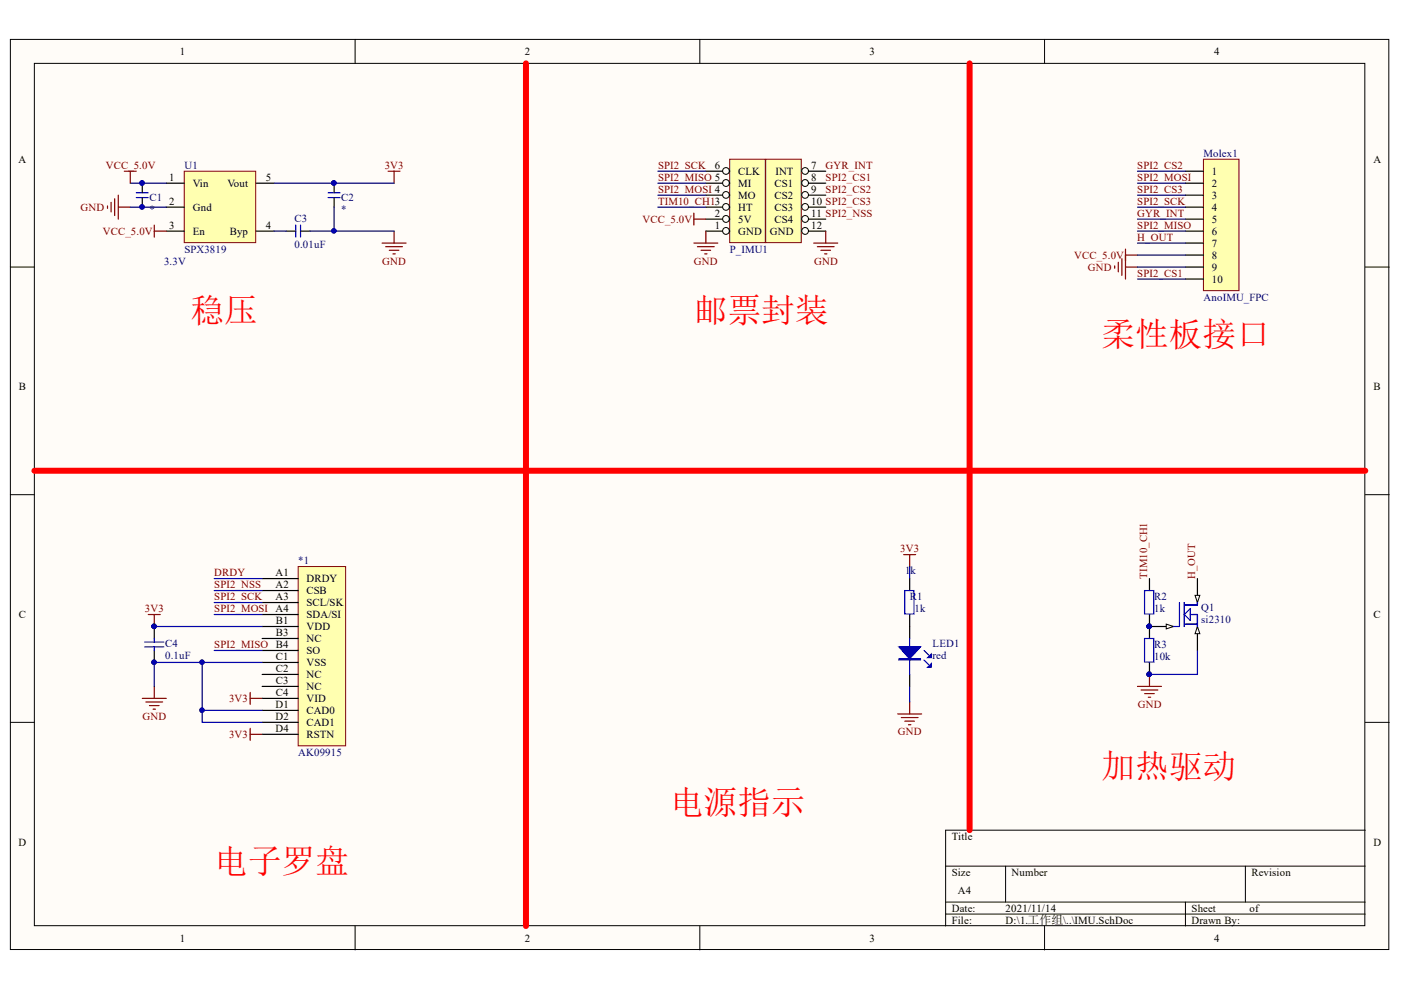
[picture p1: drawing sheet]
<svg xmlns="http://www.w3.org/2000/svg" width="297mm" height="210mm" viewBox="0 0 297 210" stroke-linecap="round" stroke-linejoin="round" font-family="sans-serif">
<g fill="#fffcf8" stroke="#000" stroke-width=".21">
<path d="M2.2 8.4h292.3v192.9h-292.3z"/>
<path d="M7.3 13.4h282.1v182.9h-282.1z"/>
</g>
<g fill="none" stroke="#000" stroke-width=".21">
<path d="M75.3 8.4v5M148.4 8.4v5M221.5 8.4v5M2.2 56.6h5.1M289.5 56.6h5.1M2.2 104.9h5.1M289.5 104.9h5.1M2.2 153.2h5.1M289.5 153.2h5.1M289.5 176h-89v20.3M75.3 196.3v5.1M148.4 196.3v5.1"/>
<path d="M200.5 183.6h89M200.5 191.3h89M200.5 193.8h89M213.2 183.6v7.7M221.5 196.3v5.1M251.3 191.3v5M264 183.6v7.7"/>
</g>
<path d="M236.3 56.4v.5M237.1 55.6v2M237.9 54.8v3.6M238.6 54.1v5.1M238.6 56.6h2.6" fill="none" stroke="#800000" stroke-width=".25"/>
<path d="M255.2 33.8h7.5v27.8h-7.5z" fill="#ffffb0" stroke="#800000" stroke-width=".21"/>
<path d="M251.3 36.3h3.9M251.3 38.8h3.9M251.3 46.5h3.9M251.3 49h3.9M251.3 51.5h3.9M251.3 54.1h3.9M251.3 56.6h3.9M251.3 59.2h3.9M251.3 41.4h3.9M251.3 43.9h3.9" fill="none" stroke="#000" stroke-width=".25"/>
<path d="M154.7 33.8h7.6v17.6h-7.6z" fill="#ffffb0" stroke="#800000" stroke-width=".21"/>
<path d="M149.6 41.4h5.1" fill="none" stroke="#000" stroke-width=".25"/>
<circle cx="153.9" cy="41.3" r=".71" fill="#fffcf8" stroke="#000" stroke-width=".21"/>
<path d="M149.6 46.5h5.1" fill="none" stroke="#000" stroke-width=".25"/>
<circle cx="153.9" cy="46.4" r=".72" fill="#fffcf8" stroke="#000" stroke-width=".21"/>
<path d="M149.6 49h5.1" fill="none" stroke="#000" stroke-width=".25"/>
<circle cx="153.9" cy="49" r=".72" fill="#fffcf8" stroke="#000" stroke-width=".21"/>
<path d="M162.3 33.8h7.6v17.6h-7.6z" fill="#ffffb0" stroke="#800000" stroke-width=".21"/>
<path d="M170 38.8h5.1" fill="none" stroke="#000" stroke-width=".25"/>
<circle cx="170.7" cy="38.8" r=".72" fill="#fffcf8" stroke="#000" stroke-width=".21"/>
<path d="M170 36.3h5.1" fill="none" stroke="#000" stroke-width=".25"/>
<circle cx="170.7" cy="36.2" r=".71" fill="#fffcf8" stroke="#000" stroke-width=".21"/>
<path d="M149.6 36.3h5.1" fill="none" stroke="#000" stroke-width=".25"/>
<circle cx="153.9" cy="36.2" r=".71" fill="#fffcf8" stroke="#000" stroke-width=".21"/>
<path d="M149.6 38.8h5.1" fill="none" stroke="#000" stroke-width=".25"/>
<circle cx="153.9" cy="38.8" r=".72" fill="#fffcf8" stroke="#000" stroke-width=".21"/>
<path d="M149.6 43.9h5.1" fill="none" stroke="#000" stroke-width=".25"/>
<circle cx="153.9" cy="43.9" r=".71" fill="#fffcf8" stroke="#000" stroke-width=".21"/>
<path d="M170 43.9h5.1" fill="none" stroke="#000" stroke-width=".25"/>
<circle cx="170.7" cy="43.9" r=".71" fill="#fffcf8" stroke="#000" stroke-width=".21"/>
<path d="M170 41.4h5.1" fill="none" stroke="#000" stroke-width=".25"/>
<circle cx="170.7" cy="41.3" r=".71" fill="#fffcf8" stroke="#000" stroke-width=".21"/>
<path d="M170 49h5.1" fill="none" stroke="#000" stroke-width=".25"/>
<circle cx="170.7" cy="49" r=".72" fill="#fffcf8" stroke="#000" stroke-width=".21"/>
<path d="M170 46.5h5.1" fill="none" stroke="#000" stroke-width=".25"/>
<circle cx="170.7" cy="46.4" r=".72" fill="#fffcf8" stroke="#000" stroke-width=".21"/>
<path d="M147.1 51.5h5.1M147.1 45.2v2.5M147.1 46.5h2.5M147.9 52.3h3.5M148.6 53.1h2.1M149.4 53.8h.5M149.6 49v2.5M172.5 51.5h5.1M173.3 52.3h3.6M174.1 53.1h2M174.8 53.8h.5M175.1 49v2.5" fill="none" stroke="#800000" stroke-width=".25"/>
<path d="M243.7 132.8h5.1" fill="none" stroke="#000" stroke-width=".25"/>
<path d="M247.3 132.3l1.5 .5-1.5 .5z" fill="#fffcf8"/>
<path d="M247.3 132.3l1.5 .5-1.5 .5z" fill="none" stroke="#000" stroke-width=".21"/>
<circle cx="243.6" cy="132.8" r=".47" fill="#000080" stroke="#000080" stroke-width=".21"/>
<path d="M253.9 122.7v5.1" fill="none" stroke="#000" stroke-width=".25"/>
<path d="M253.4 126.2h1l-.5 1.6z" fill="#fffcf8"/>
<path d="M253.4 126.2h1l-.5 1.6z" fill="none" stroke="#000" stroke-width=".21"/>
<path d="M253.9 132.8v5.1" fill="none" stroke="#000" stroke-width=".25"/>
<path d="M253.9 132.8l.5 1.6h-1z" fill="#fffcf8"/>
<path d="M253.9 132.8l.5 1.6h-1z" fill="none" stroke="#000" stroke-width=".21"/>
<path d="M191.8 125.2h2v5h-2zM192.9 135.4v7.6M195.9 139.9l1 1.1M195.9 137.9l1 1M242.7 125.2h1.9v5h-1.9zM242.7 135.4h1.9v5h-1.9zM250.1 127.8v5h-1.3M251.1 127.8v5M251.1 132.3h2.8M251.1 130.3l1.3-1.3v2.6zM252.4 130.3h1.5v2.5M253.9 127.8v.5h-2.8" fill="none" stroke="#00f" stroke-width=".25"/>
<g fill="#000080" stroke="#000080" stroke-width=".21">
<circle cx="243.6" cy="132.8" r=".47"/>
<circle cx="243.6" cy="143" r=".47"/>
</g>
<path d="M241.2 145.5h5.1M241.9 146.3h3.6M242.7 147.1h2M243.5 147.8h.5M243.7 143v2.5" fill="none" stroke="#800000" stroke-width=".25"/>
<path d="M192.9 122.7v2.5M192.9 130.3v5.1M243.7 122.7v2.5M243.7 130.3v5.1M192.9 143v2.5M243.7 140.5v2.5" fill="none" stroke="#000" stroke-width=".25"/>
<path d="M190.6 137.2h4.6l-2.3 2.5z" fill="#00f"/>
<path d="M190.6 137.2h4.6l-2.3 2.5zM190.6 139.7h4.6v.2h-4.6zM190.6 139.8h4.6" fill="none" stroke="#00f" stroke-width=".25"/>
<path d="M196.7 141.5l.7-.8v.8z" fill="#00f"/>
<path d="M196.7 141.5l.7-.8v.8z" fill="none" stroke="#00f" stroke-width=".25"/>
<path d="M196.7 139.4l.7-.7v.7z" fill="#00f"/>
<path d="M69.6 40.9h2.5M69.6 41.9h2.5M196.7 139.4l.7-.7v.7z" fill="none" stroke="#00f" stroke-width=".25"/>
<path d="M82.3 36.3h2.5M83.6 36.3v2.5M238.6 52.8v2.6M238.6 54.1h2.6M190.3 151.4h5.1M191.1 152.1h3.5M191.8 152.9h2.1M192.6 153.7h.5M192.9 148.8v2.6" fill="none" stroke="#800000" stroke-width=".25"/>
<path d="M70.8 38.8v2.1M70.8 41.9v2" fill="none" stroke="#000" stroke-width=".25"/>
<circle cx="70.8" cy="38.8" r=".47" fill="#000080" stroke="#000080" stroke-width=".21"/>
<path d="M39.1 36.3h15.1v15.1h-15.1z" fill="#ffffb0" stroke="#800000" stroke-width=".21"/>
<path d="M30.2 38.8v2.1M35.2 38.8h3.9M54.3 38.8h3.8M30.2 41.9v2M35.2 43.9h3.9M35.2 49h3.9M54.3 49h3.8M60.7 49h2M63.7 49h2.1" fill="none" stroke="#000" stroke-width=".25"/>
<path d="M28.9 40.9h2.5M28.9 41.9h2.5M62.7 47.7v2.6M63.7 47.7v2.6" fill="none" stroke="#00f" stroke-width=".25"/>
<g fill="none" stroke="#800000" stroke-width=".25">
<path d="M26.4 36.3h2.5M27.6 36.3v2.5M22.8 43.7v.5M23.6 42.9v2M24.3 42.1v3.6M25.1 41.4v5.1M25.1 43.9h2.5M32.7 47.7v2.6M32.7 49h2.5M81 51.5h5.1M81.8 52.3h3.5M82.5 53.1h2.1"/>
<path d="M83.3 53.8h.5M83.6 49v2.5M191.6 117.6h2.5M192.9 117.6v2.5"/>
</g>
<g fill="#000080" stroke="#000080" stroke-width=".21">
<circle cx="30.1" cy="38.8" r=".46"/>
<circle cx="30.1" cy="43.9" r=".46"/>
<circle cx="243.6" cy="143" r=".47"/>
<circle cx="70.8" cy="38.8" r=".47"/>
<circle cx="70.8" cy="49" r=".46"/>
</g>
<g fill="none" stroke="#000080" stroke-width=".25">
<path d="M27.6 38.8h7.6M58.1 38.8h25.5M139.5 36.3h10.1M139.5 38.8h10.1M241.2 36.3h10.1M241.2 38.8h10.1M27.6 43.9h7.6M58.1 49h2.6M65.8 49h17.8M70.8 43.9v5.1M139.5 41.4h10.1M139.5 43.9h10.1"/>
<path d="M241.2 41.4h10.1M241.2 43.9h10.1M241.2 46.5h10.1M241.2 49h10.1M241.2 51.5h10.1M241.2 54.1h10.1M241.2 56.6h10.1M241.2 59.2h10.1M192.9 120.1v2.6M253.9 137.9v5.1h-10.2M192.9 145.5v3.3"/>
</g>
<path d="M111.5 13.4v182.9M205.6 13.4v162.6M7.3 99.8h282.2" fill="none" stroke="#f00" stroke-width="1.3"/>
<path d="M63.2 120.1h10.1v38h-10.1z" fill="#ffffb0" stroke="#800000" stroke-width=".21"/>
<g fill="none" stroke="#000" stroke-width=".25">
<path d="M32.7 132.8v2.6M32.7 137.9v2.6M55.6 122.7h7.6M55.6 125.2h7.6M55.6 127.8h7.6M55.6 130.3h7.6M55.6 132.8h7.6M55.6 135.4h7.6M55.6 137.9h7.6M55.6 140.5h7.6M55.6 143h7.6M55.6 145.5h7.6"/>
<path d="M55.6 148.1h7.6M55.6 150.6h7.6M55.6 153.2h7.6M55.6 155.7h7.6"/>
</g>
<g fill="#000080" stroke="#000080" stroke-width=".21">
<circle cx="32.6" cy="132.8" r=".46"/>
<circle cx="32.7" cy="140.4" r=".46"/>
<circle cx="42.8" cy="140.4" r=".46"/>
<circle cx="42.8" cy="150.6" r=".46"/>
</g>
<path d="M30.7 137.2h4M30.7 136.1h4M32.7 135.4v.7M32.7 137.2v.7" fill="none" stroke="#00f" stroke-width=".25"/>
<path d="M31.4 130.3h2.6M32.7 130.3v2.5M30.2 148.1h5M30.9 148.8h3.6M31.7 149.6h2M32.5 150.4h.5M32.7 145.5v2.6M53 148.1h2.6M53 146.8v2.5M53 154.4v2.6M53 155.7h2.6" fill="none" stroke="#800000" stroke-width=".25"/>
<path d="M32.7 132.8h22.9M45.4 122.7h10.2M45.4 125.2h10.2M45.4 127.8h10.2M45.4 130.3h10.2M45.4 137.9h10.2M42.9 140.5v10.1h12.7M42.9 150.6v2.6h12.7M55.6 140.5h-22.9v5" fill="none" stroke="#000080" stroke-width=".25"/>
<g font-size="7.1" fill="#f00">
<text x="40.4" y="68.3">稳压</text>
<text x="147.1" y="68.3">邮票封装</text>
<text x="233.5" y="73.4">柔性板接口</text>
<text x="233.5" y="164.9">加热驱动</text>
<text x="142.1" y="172.5">电源指示</text>
<text x="45.4" y="185.2">电子罗盘</text>
</g>
<g font-size="2.3">
<text x="38.2" y="11.7">1</text>
<text x="111.3" y="11.7">2</text>
<text x="184.4" y="11.7">3</text>
<text x="257.5" y="11.7">4</text>
<text x="3.9" y="34.5">A</text>
<text x="151.5" y="35.8">6</text>
<text x="172" y="35.8">7</text>
<text x="291.2" y="34.5">A</text>
<text x="35.9" y="38.3">1</text>
<text x="40.9" y="39.6">Vin</text>
<text x="48.2" y="39.6">Vout</text>
<text x="56.3" y="38.3">5</text>
<text x="156.5" y="37">CLK</text>
<text x="156.5" y="39.6">MI</text>
<text x="164.2" y="39.6">CS1</text>
<text x="164.4" y="37">INT</text>
<text x="172" y="38.3">8</text>
<text x="172" y="40.8">9</text>
<text x="257" y="37">1</text>
<text x="257" y="39.6">2</text>
<text x="35.9" y="43.5">2</text>
<text x="40.9" y="44.7">Gnd</text>
<text x="151.5" y="46">2</text>
<text x="156.5" y="42.1">MO</text>
<text x="156.5" y="47.3">5V</text>
<text x="156.5" y="44.7">HT</text>
<text x="164.2" y="44.7">CS3</text>
<text x="164.2" y="42.1">CS2</text>
<text x="164.2" y="47.3">CS4</text>
<text x="172" y="43.5">10 SPI2_CS3</text>
<text x="172" y="46">11 SPI2_NSS</text>
<text x="257" y="47.3">5</text>
<text x="257" y="42.1">3</text>
<text x="257" y="44.7">4</text>
<text x="35.9" y="48.5">3</text>
<text x="40.9" y="49.8">En</text>
<text x="48.7" y="49.8">Byp</text>
<text x="56.3" y="48.5">4</text>
<text x="151.5" y="48.5">1</text>
<text x="156.5" y="49.8">GND</text>
<text x="163.2" y="49.8">GND</text>
<text x="172" y="48.5">12</text>
<text x="257" y="49.8">6</text>
<text x="257" y="52.3">7</text>
<text x="257" y="54.9">8</text>
<text x="257" y="57.4">9</text>
<text x="257" y="60">10</text>
<text x="4" y="82.8">B</text>
<text x="291.2" y="82.8">B</text>
<text x="58.4" y="122.2">A1</text>
<text x="58.4" y="124.7">A2</text>
<text x="65" y="123.5">DRDY</text>
<text x="65" y="126">CSB</text>
<text x="4" y="131.1">C</text>
<text x="58.4" y="127.3">A3</text>
<text x="65" y="128.5">SCL/SK</text>
<text x="65" y="131.1">SDA/SI</text>
<text x="291.2" y="131.1">C</text>
<text x="58.5" y="132.3">B1</text>
<text x="58.5" y="134.9">B3</text>
<text x="58.5" y="137.4">B4</text>
<text x="65" y="133.6">VDD</text>
<text x="65" y="136.1">NC</text>
<text x="58.5" y="139.9">C1</text>
<text x="58.5" y="142.5">C2</text>
<text x="65" y="138.7">SO</text>
<text x="65" y="141.2">VSS</text>
<text x="65" y="143.8">NC</text>
<text x="58.5" y="145">C3</text>
<text x="58.5" y="147.6">C4</text>
<text x="65" y="146.3">NC</text>
<text x="65" y="148.8">VID</text>
<text x="58.4" y="150.1">D1</text>
<text x="58.4" y="152.6">D2</text>
<text x="58.4" y="155.2">D4</text>
<text x="65" y="151.4">CAD0</text>
<text x="65" y="153.9">CAD1</text>
<text x="65" y="156.4">RSTN</text>
<text x="3.9" y="179.4">D</text>
<text x="201.8" y="178.1">Title</text>
<text x="291.2" y="179.4">D</text>
<text x="201.8" y="185.7">Size</text>
<text x="214.5" y="185.7">Number</text>
<text x="265.3" y="185.7">Revision</text>
<text x="203.1" y="189.5">A4</text>
<text x="201.8" y="193.3">Date:</text>
<text x="201.8" y="195.8">File:</text>
<text x="213.2" y="193.3">2021/11/14</text>
<text x="213.2" y="195.8">D:\1.工作组\..\IMU.SchDoc</text>
<text x="252.6" y="193.3">Sheet</text>
<text x="252.6" y="195.8">Drawn By:</text>
<text x="264.9" y="193.3">of</text>
<text x="38.2" y="199.6">1</text>
<text x="111.3" y="199.6">2</text>
<text x="184.4" y="199.6">3</text>
<text x="257.5" y="199.6">4</text>
</g>
<g font-size="2.3" fill="#800000">
<text x="22.4" y="35.8">VCC_5.0V</text>
<text x="81.6" y="35.8">3V3</text>
<text x="139.5" y="35.8">SPI2_SCK</text>
<text x="175.1" y="35.8">GYR_INT</text>
<text x="241.1" y="35.8">SPI2_CS2</text>
<text x="139.5" y="38.3">SPI2_MISO 5</text>
<text x="139.5" y="40.8">SPI2_MOSI 4</text>
<text x="175.1" y="38.3">SPI2_CS1</text>
<text x="175.1" y="40.8">SPI2_CS2</text>
<text x="241.1" y="40.8">SPI2_CS3</text>
<text x="241.1" y="38.3">SPI2_MOSI</text>
<text x="17.1" y="44.7">GND</text>
<text x="136.2" y="47.3">VCC_5.0V</text>
<text x="139.5" y="43.5">TIM10_CH13</text>
<text x="241.1" y="43.5">SPI2_SCK</text>
<text x="241.1" y="46">GYR_INT</text>
<text x="21.8" y="49.8">VCC_5.0V</text>
<text x="241.1" y="51.1">H_OUT</text>
<text x="241.1" y="48.5">SPI2_MISO</text>
<text x="81.1" y="56.2">GND</text>
<text x="147.1" y="56.2">GND</text>
<text x="172.6" y="56.2">GND</text>
<text x="227.8" y="54.9">VCC_5.0V</text>
<text x="230.6" y="57.4">GND</text>
<text x="241.1" y="58.7">SPI2_CS1</text>
<text x="190.9" y="117.1">3V3</text>
<text x="45.4" y="122.2">DRDY</text>
<text x="45.4" y="124.7">SPI2_NSS</text>
<text x="243.2" y="122.7" transform="rotate(-90 243.2 122.7)">TIM10_CH1</text>
<text x="253.4" y="122.7" transform="rotate(-90 253.4 122.7)">H_OUT</text>
<text x="30.7" y="129.8">3V3</text>
<text x="45.4" y="127.3">SPI2_SCK</text>
<text x="45.4" y="129.8">SPI2_MOSI A4</text>
<text x="45.4" y="137.4">SPI2_MISO</text>
<text x="48.6" y="148.8">3V3</text>
<text x="30.2" y="152.6">GND</text>
<text x="190.4" y="155.9">GND</text>
<text x="241.2" y="150.1">GND</text>
<text x="48.6" y="156.4">3V3</text>
</g>
<g font-size="2.3" fill="#000080">
<text x="39.1" y="35.8">U1</text>
<text x="255.2" y="33.2">Molex1</text>
<text x="31.7" y="45.2">*</text>
<text x="31.7" y="42.6">C1</text>
<text x="62.4" y="47">C3</text>
<text x="72.3" y="45.2">*</text>
<text x="72.3" y="42.6">C2</text>
<text x="39.1" y="53.6">SPX3819</text>
<text x="62.4" y="52.6">0.01uF</text>
<text x="154.7" y="53.6">P_IMU1</text>
<text x="34.8" y="56.2">3.3V</text>
<text x="255.2" y="63.8">AnoIMU_FPC</text>
<text x="63.2" y="119.7">*1</text>
<text x="191.9" y="121.7">1</text>
<text x="193.1" y="121.7">k</text>
<text x="192.9" y="127.3">R1</text>
<text x="193.9" y="129.8">1k</text>
<text x="244.7" y="127.3">R2</text>
<text x="244.7" y="129.8">1k</text>
<text x="254.7" y="129.5">Q1</text>
<text x="35" y="137.2">C4</text>
<text x="197.7" y="137.2">LED1</text>
<text x="244.7" y="137.4">R3</text>
<text x="254.7" y="132.1">si2310</text>
<text x="35" y="139.7">0.1uF</text>
<text x="197.7" y="139.7">red</text>
<text x="244.7" y="139.9">10k</text>
<text x="63.2" y="160.2">AK09915</text>
</g>
</svg>
